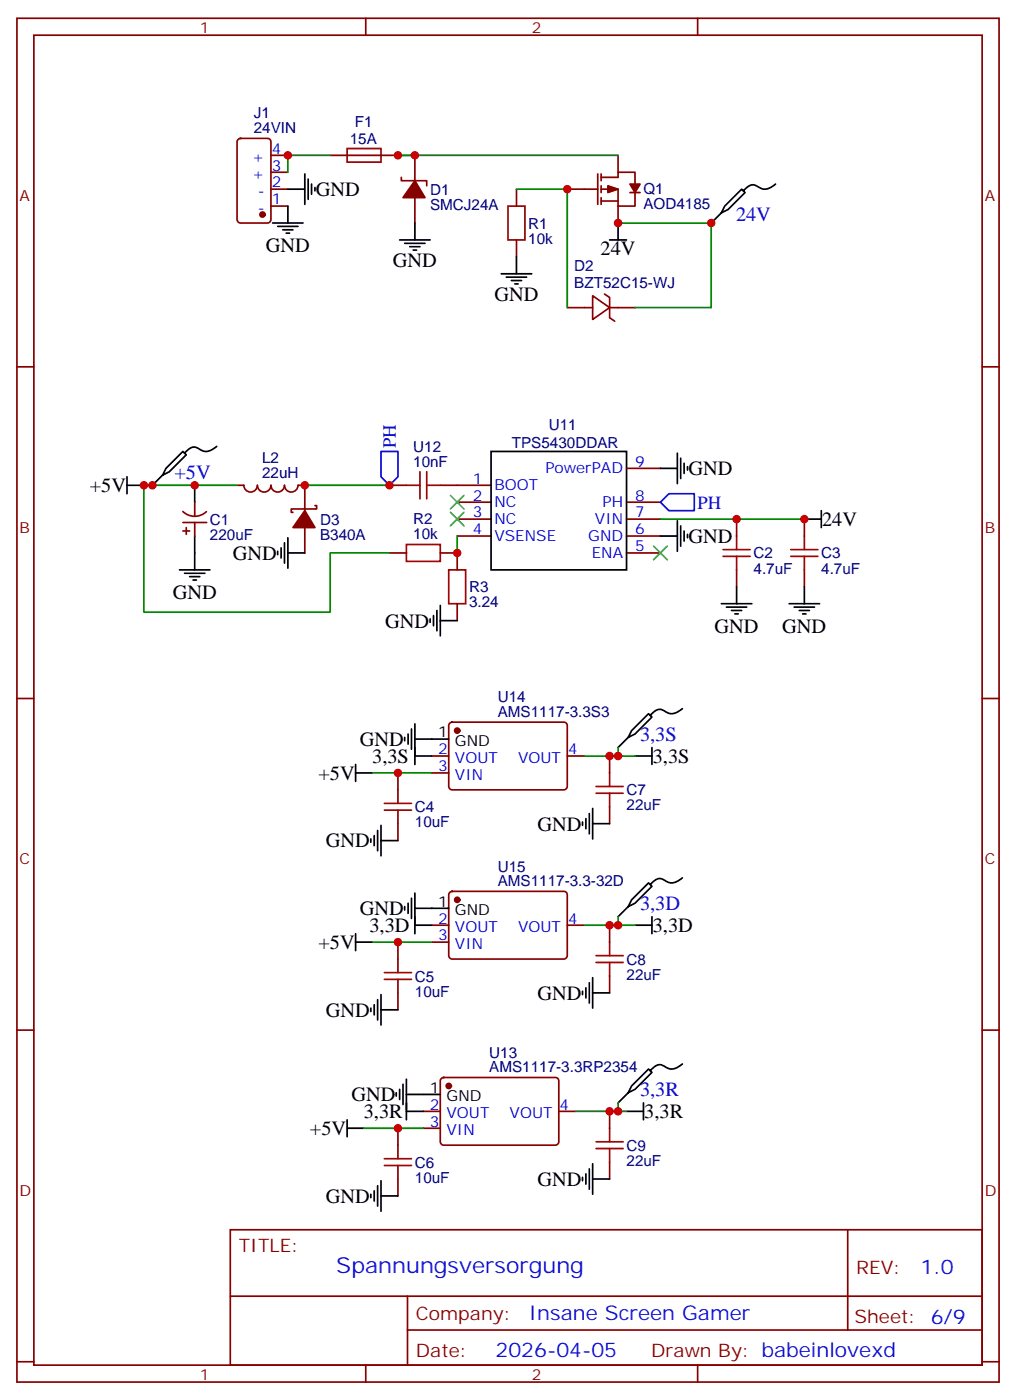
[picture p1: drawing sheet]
<svg xmlns="http://www.w3.org/2000/svg" width="212mm" height="292mm" viewBox="0 0 212 292" stroke-linecap="round" stroke-linejoin="round" font-family="sans-serif">
<g fill="none" stroke="#870000" stroke-width=".35">
<path d="M3.5 3.8h204.6v284.3h-204.6zM7.1 7.3h197.5v277.3h-197.5zM76.2 3.8v3.5M145.3 3.8v3.5M49.6 29.1l.5-.2h5.6a.71 .71 0 0 1 .7 .7v16.2a.76 .76 0 0 1-.7 .7h-5.6a.76 .76 0 0 1-.7-.7v-16.2zM56.4 39.4h3.6M56.4 35.9h3.6M56.4 32.4h3.6M68.8 32.4h14.1M83.6 37v.7h5.3v1M86.4 32.4v5.3M107.6 39.4v3.6"/>
<path d="M118.2 39.4h6.3M124.5 36.3v6.3M125.2 37h3.6v-1.1h3.5v2.5M125.2 39.4h3.6v3.6M125.2 36.3v1.4M125.2 38.7v1.4M128.8 32.4v3.5M56.4 43h3.6M86.4 41.2v5.3M107.6 50v3.6M125.2 41.9h3.6M125.2 41.2v1.4"/>
<path d="M128.8 43v3.5M131.2 40.1h2.1M132.3 40.1v2.9h-3.5M3.5 76.5h3.6M118.2 64.1h5.3M123.5 61.7l3.5 2.4-3.5 2.5zM125.9 61.3l1.1 .7v4.3l1.1 .7M127 64.1h5.3M204.6 76.5h3.5M130.5 97.6h7.1M38.1 106.6a3.5 3.5 0 0 0 4.9 .1M38.1 108.9h4.9"/>
<path d="M38.1 110.7h1.4M38.8 110v1.4M40.6 104.7v2.8M40.6 108.9v2.9M49.4 101.2h1.4M50.8 101.2a1.41 1.41 0 0 0 1.4 1.4 1.41 1.41 0 0 0 1.4-1.4M53.6 101.2a1.41 1.41 0 0 0 1.4 1.4 1.41 1.41 0 0 0 1.4-1.4M56.4 101.2a1.41 1.41 0 0 0 1.4 1.4 1.41 1.41 0 0 0 1.5-1.4M59.3 101.2a1.41 1.41 0 0 0 1.4 1.4 1.41 1.41 0 0 0 1.4-1.4h1.4v5.3M63.5 110v5.3M65.6 105.4h.4v.7h-5.3v.7h.3M81.1 101.2h3.6"/>
<path d="M81.1 115.3h3.6M91.7 101.2h10.6M91.7 115.3h3.5v3.5M95.2 104.7h7.1M95.2 108.2h7.1M95.2 111.8h7.1M130.5 104.7h7.1M130.5 108.2h7.1M130.5 111.8h7.1M130.5 115.3h7.1M153.5 108.2v3.6M153.5 118.8v3.5"/>
<path d="M167.6 108.2v3.6M167.6 118.8v3.5M95.2 125.9v3.5M3.5 145.6h3.6M90 157.6h3.5M93.7 150.8l.5-.2h23.3a.71 .71 0 0 1 .7 .7v12.7a.76 .76 0 0 1-.7 .7h-23.3a.76 .76 0 0 1-.7-.7v-12.7zM118.2 157.6h3.5M127 157.6v3.5M204.6 145.6h3.5M82.9 161.1v3.6M82.9 171.7v3.6M90 161.1h3.5"/>
<path d="M127 168.2v3.5M82.9 196.4v3.6M90 192.9h3.5M90 196.4h3.5M93.7 186l.5-.2h23.3a.71 .71 0 0 1 .7 .7v12.7a.76 .76 0 0 1-.7 .8h-23.3a.76 .76 0 0 1-.7-.8v-12.7zM118.2 192.9h3.5M127 192.9v3.5M3.5 214.8h3.6M82.9 207v3.5M127 203.5v3.5M204.6 214.8h3.5M82.9 235.2v3.6"/>
<path d="M88.2 231.7h3.5M88.2 235.2h3.5M92 224.9l.4-.3h23.3a.71 .71 0 0 1 .7 .8v12.7a.76 .76 0 0 1-.7 .7h-23.3a.76 .76 0 0 1-.7-.7v-12.7zM116.4 231.7h3.5M127 231.7v3.5M48 256.4h156.6v28.2h-156.6zM82.9 245.8v3.5M127 242.3v3.5M176.6 256.4v20.9M48 270.2h156.5M84.9 277.3h119.6M84.9 270.2v14.2"/>
<path d="M3.5 283.9h3.6M76.2 284.6v3.5M145.3 284.6v3.5M204.6 283.9h3.5"/>
</g>
<g fill="#870000" stroke="#870000" stroke-width=".35">
<path d="M86.4 37.7l2.1 3.5h-4.5z"/>
<path d="M126.6 38.7l2.2 .7-2.2 .7z"/>
<path d="M131.2 38.4h2.1l-1 1.7z"/>
<path d="M63.5 106.5l2.1 3.5h-4.6z"/>
<circle cx="54.7" cy="44.7" r=".53"/>
<circle cx="95.2" cy="152.3" r=".53"/>
<circle cx="95.2" cy="187.6" r=".53"/>
<circle cx="93.5" cy="226.4" r=".53"/>
</g>
<g fill="none" stroke="#a10000" stroke-width=".35">
<path d="M72.3 31h7.1v2.8h-7.1zM105.8 43h3.6v7h-3.6zM87.5 98.4v5.6M88.9 98.4v5.6M84.7 113.5h7v3.6h-7zM84.7 101.2h2.8M88.9 101.2h2.8M93.5 118.8h3.5v7.1h-3.5zM150.6 116h5.7M150.6 114.6h5.7M153.5 111.8v2.8M153.5 116v2.8"/>
<path d="M164.7 116h5.7M164.7 114.6h5.7M167.6 111.8v2.8M167.6 116v2.8M80.1 168.9h5.6M80.1 167.5h5.6M82.9 164.7v2.8M82.9 168.9v2.8M124.2 165.4h5.6M124.2 164h5.6M127 161.1v2.9M127 165.4v2.8"/>
<path d="M82.9 200v2.8M124.2 199.2h5.6M127 196.4v2.8M80.1 204.2h5.6M80.1 202.8h5.6M82.9 204.2v2.8M124.2 200.7h5.6M127 200.7v2.8M82.9 238.8v2.8M124.2 239.5h5.6M124.2 238.1h5.6M127 235.2v2.9"/>
<path d="M127 239.5v2.8M80.1 243h5.6M80.1 241.6h5.6M82.9 243v2.8"/>
</g>
<g fill="none" stroke="#000" stroke-width=".35">
<path d="M60 39.4h3.5M63.5 36.3v6.3M64.2 37.3v4.3M64.9 38.4v2.1M65.6 39.1v.7M161.6 38.4a2.8 2.8 0 0 1-3.2 .8l-.4-.2a1.69 1.69 0 0 0-2.4 .1l-.7 .7M56.8 46.5h6.3M57.9 47.2h4.2M58.9 47.9h2.1M59.6 48.6h.7M60 43v3.5M83.3 50h6.3"/>
<path d="M84.3 50.7h4.2M85.4 51.4h2.1M86.1 52.1h.7M86.4 46.5v3.5M104.4 57.1h6.4M105.5 57.8h4.2M106.5 58.5h2.2M107.2 59.2h.7M107.6 53.6v3.5M127 50h3.5M128.8 46.5v3.5M150.3 44.4l1.4-.7 3.5-3.6-.7-.7-3.5 3.6-.7 1.4-2.1 2.1"/>
<path d="M26.5 99.4v3.5M33.9 99.1l1.4-.7 3.5-3.6-.7-.7-3.5 3.5-.7 1.5-2.2 2.1M45.2 93.1a2.8 2.8 0 0 1-3.3 .8l-.4-.3a1.69 1.69 0 0 0-2.3 .2l-.7 .7M102.3 94.1h28.2v24.7h-28.2zM137.6 97.6h3.5M141.1 94.5v6.3M141.8 95.5v4.3M142.5 96.6v2.1M143.2 97.3v.7M26.5 101.2h3.5M37.4 118.8h6.3M38.5 119.5h4.2"/>
<path d="M40.6 101.2v3.5M40.6 111.8v7M57.9 114.9v.7M58.6 114.2v2.1M59.3 113.2v4.2M60 112.1v6.4M60 115.3h3.5M137.6 111.8h3.5M141.1 108.6v6.3M141.8 109.6v4.3M142.5 110.7v2.1M143.2 111.4v.7"/>
<path d="M167.6 108.2h3.5M171.1 106.5v3.5M39.5 120.2h2.1M40.2 120.9h.7M89.6 129v.8M90.3 128.3v2.2M91 127.3v4.2M91.7 129.4h3.5M91.7 126.2v6.4M150.3 125.9h6.3M151.3 126.6h4.3M152.4 127.3h2.1"/>
<path d="M153.1 128h.7M153.5 122.3v3.6M164.4 125.9h6.3M165.5 126.6h4.2M166.5 127.3h2.1M167.2 128h.7M167.6 122.3v3.6M74.1 159.4v3.5M84.3 153.7v.7M85 153v2.2M85.7 152v4.2M86.4 154.1h7.1"/>
<path d="M86.4 150.9v8.5M86.4 157.6h3.6M130.9 153.7l1.4-.7 3.5-3.5-.7-.7-3.5 3.5-.7 1.4-2.1 2.2M132.3 157.6h3.5M135.8 155.9v3.5M142.2 147.7a2.8 2.8 0 0 1-3.2 .9l-.4-.3a1.69 1.69 0 0 0-2.4 .1l-.7 .8M74.1 161.1h3.5M77.3 174.9v.7M78 174.2v2.1M78.7 173.1v4.3M79.4 175.3h3.5M79.4 172.1v6.3"/>
<path d="M121.4 171.4v.7M122.1 170.7v2.1M122.8 169.6v4.2M123.5 171.7h3.5M123.5 168.6v6.3M74.1 196.4h3.5M74.1 194.7v3.5M84.3 189v.7M85 188.3v2.1M85.7 187.3v4.2M86.4 189.4h7.1M86.4 186.2v8.5"/>
<path d="M86.4 192.9h3.6M130.9 189l1.4-.7 3.5-3.5-.7-.7-3.5 3.5-.7 1.4-2.1 2.1M132.3 192.9h3.5M135.8 191.1v3.6M142.2 183a2.8 2.8 0 0 1-3.2 .8l-.4-.2a1.69 1.69 0 0 0-2.4 .1l-.7 .7M77.3 210.2v.7M78 209.5v2.1M78.7 208.4v4.3M79.4 207.4v6.3M79.4 210.5h3.5M121.4 206.7v.7M122.1 206v2.1"/>
<path d="M122.8 204.9v4.2M123.5 203.8v6.4M123.5 207h3.5M72.3 235.2h3.5M72.3 233.5v3.5M82.5 227.8v.7M83.3 227.1v2.1M84 226.1v4.2M84.7 228.2h7M84.7 231.7h3.5M84.7 225v8.5M130.5 231.7h3.6"/>
<path d="M130.9 227.8l1.4-.7 3.5-3.5-.7-.7-3.5 3.5-.7 1.4-2.1 2.1M134.1 229.9v3.6M142.2 221.8a2.8 2.8 0 0 1-3.2 .8l-.4-.2a1.69 1.69 0 0 0-2.4 .1l-.7 .7M77.3 249v.7M78 248.3v2.1M78.7 247.2v4.3M79.4 246.2v6.3M79.4 249.3h3.5M121.4 245.5v.7M122.1 244.8v2.1M122.8 243.7v4.2M123.5 242.6v6.4"/>
<path d="M123.5 245.8h3.5"/>
</g>
<path d="M79.4 94.1h3.5v5.3l-1.8 1.8-1.7-1.8zM137.6 104.7l1.7-1.8h5.3v3.6h-5.3z" fill="none" stroke="#00f" stroke-width=".35"/>
<g fill="none" stroke="#008700" stroke-width=".35">
<path d="M68.8 32.4h-8.8v3.5M82.9 32.4h45.9M107.6 39.4h10.6v24.7M128.8 46.5h19.4v17.6h-15.9M49.4 101.2h-19.4v26.4h38.8v-12.3h12.3M63.5 101.2h17.6M95.2 111.8v3.5M137.6 108.2h30M121.7 157.6h10.6M128.8 155.9v1.7M77.6 161.1h12.4M77.6 196.4h12.4"/>
<path d="M121.7 192.9h10.6M128.8 191.1v1.8M75.8 235.2h12.4M119.9 231.7h10.6M128.8 229.9v1.8"/>
</g>
<g fill="#c00">
<circle cx="60" cy="32.4" r=".88"/>
<circle cx="86.4" cy="32.4" r=".88"/>
<circle cx="118.2" cy="39.4" r=".88"/>
<circle cx="128.8" cy="46.5" r=".88"/>
<circle cx="82.9" cy="32.4" r=".88"/>
<circle cx="95.3" cy="115.3" r=".88"/>
<circle cx="81.1" cy="101.2" r=".88"/>
<circle cx="63.5" cy="101.2" r=".88"/>
<circle cx="40.6" cy="101.2" r=".88"/>
<circle cx="30" cy="101.2" r=".88"/>
<circle cx="167.6" cy="108.2" r=".88"/>
<circle cx="153.5" cy="108.2" r=".88"/>
<circle cx="82.9" cy="161.1" r=".88"/>
<circle cx="82.9" cy="196.4" r=".88"/>
<circle cx="82.9" cy="235.2" r=".88"/>
<circle cx="127" cy="157.6" r=".88"/>
<circle cx="127" cy="192.9" r=".88"/>
<circle cx="127" cy="231.7" r=".88"/>
<circle cx="31.8" cy="101.2" r=".88"/>
<circle cx="128.8" cy="231.7" r=".88"/>
<circle cx="128.8" cy="192.9" r=".88"/>
<circle cx="128.8" cy="157.6" r=".88"/>
<circle cx="148.2" cy="46.5" r=".88"/>
</g>
<path d="M93.8 103.3l2.9 2.8M93.8 106.8l2.9 2.8M96.7 103.3l-2.9 2.8M96.7 106.8l-2.9 2.8M136.2 113.9l2.8 2.8M139 113.9l-2.8 2.8" fill="none" stroke="#3c3" stroke-width=".35"/>
<text font-size="4.6" fill="#00f" x="70.1" y="265.4">Spannungsversorgung</text>
<g font-size="4.2">
<text x="65.8" y="40.9">GND</text>
<text x="55.4" y="52.6">GND</text>
<text x="125.1" y="53.2">24V</text>
<text x="81.8" y="55.7">GND</text>
<text x="103" y="62.7">GND</text>
<text x="143.4" y="99.1">GND</text>
<text x="18.7" y="102.6">+5V</text>
<text x="143.4" y="113.2">GND</text>
<text x="171.3" y="109.7">24V</text>
<text x="48.5" y="116.7">GND</text>
<text x="36" y="124.9">GND</text>
<text x="80.3" y="130.8">GND</text>
<text x="148.9" y="132">GND</text>
<text x="163" y="132">GND</text>
<text x="75" y="155.5">GND</text>
<text x="77.5" y="159">3,3S</text>
<text x="136" y="159">3,3S</text>
<text x="66.3" y="162.6">+5V</text>
<text x="112" y="173.2">GND</text>
<text x="67.9" y="176.7">GND</text>
<text x="75" y="190.8">GND</text>
<text x="66.3" y="197.9">+5V</text>
<text x="77" y="194.3">3,3D</text>
<text x="136" y="194.3">3,3D</text>
<text x="112" y="208.4">GND</text>
<text x="67.9" y="212">GND</text>
<text x="73.2" y="229.6">GND</text>
<text x="75.8" y="233.1">3,3R</text>
<text x="134.2" y="233.1">3,3R</text>
<text x="64.6" y="236.7">+5V</text>
<text x="67.9" y="250.8">GND</text>
<text x="112" y="247.3">GND</text>
</g>
<g font-size="4.2" fill="#00f">
<text x="153.3" y="46.2">24V</text>
<text x="36.3" y="99.8">+5V</text>
<text x="133.3" y="154.4">3,3S</text>
<text x="133.3" y="189.7">3,3D</text>
<text x="133.3" y="228.5">3,3R</text>
<text x="191.8" y="265.7">1.0</text>
<text x="110.2" y="275.2">Insane Screen Gamer</text>
<text x="103.2" y="283">2026-04-05</text>
</g>
<g font-size="3.9" fill="#00f">
<text x="82.5" y="93.4" transform="rotate(-90 82.5 93.4)">PH</text>
<text x="145.3" y="106.1">PH</text>
</g>
<g font-size="3.9" fill="#800">
<text x="49.7" y="261">TITLE:</text>
<text x="178.4" y="265.7">REV:</text>
<text x="86.6" y="275.2">Company:</text>
<text x="178" y="275.8">Sheet: 6/9</text>
<text x="86.6" y="282.9">Date:</text>
<text x="135.7" y="282.9">Draw</text>
<text x="145.8" y="282.9">n By: babeinlovexd</text>
</g>
<g font-size="3.2" fill="#800">
<text x="41.6" y="6.8">1</text>
<text x="110.8" y="6.8">2</text>
<text x="4.1" y="41.9">A</text>
<text x="205.1" y="41.9">A</text>
<text x="4.1" y="111.1">B</text>
<text x="205.1" y="111.1">B</text>
<text x="4.1" y="180.2">C</text>
<text x="205.1" y="180.2">C</text>
<text x="4.1" y="249.3">D</text>
<text x="205.1" y="249.3">D</text>
<text x="41.6" y="287.6">1</text>
<text x="110.8" y="287.6">2</text>
</g>
<g font-size="3.2" fill="#000080">
<text x="52.9" y="27.8">24VIN</text>
<text x="52.9" y="24.7">J1</text>
<text x="73.9" y="26.5">F1</text>
<text x="72.9" y="30">15A</text>
<text x="89.6" y="40.6">D1</text>
<text x="134.1" y="40.5">Q1</text>
<text x="89.6" y="43.7">SMCJ24A</text>
<text x="110.1" y="47.7">R1</text>
<text x="134.1" y="43.7">AOD4185</text>
<text x="110.1" y="50.8">10k</text>
<text x="119.6" y="56.4">D2</text>
<text x="119.6" y="60">BZT52C15-WJ</text>
<text x="114.3" y="89.7">U11</text>
<text x="86.1" y="94.2">U12</text>
<text x="106.6" y="93.5">TPS5430DDAR</text>
<text x="54.6" y="99.6">22uH</text>
<text x="54.6" y="96.5">L2</text>
<text x="86.1" y="97.3">10nF</text>
<text x="43.7" y="112.5">220uF</text>
<text x="43.7" y="109.4">C1</text>
<text x="66.7" y="112.5">B340A</text>
<text x="66.7" y="109.4">D3</text>
<text x="86.1" y="112.5">10k</text>
<text x="86.1" y="109.3">R2</text>
<text x="157" y="119.6">4.7uF</text>
<text x="157" y="116.4">C2</text>
<text x="171.1" y="119.6">4.7uF</text>
<text x="171.1" y="116.4">C3</text>
<text x="97.7" y="123.5">R3</text>
<text x="97.7" y="126.6">3.24</text>
<text x="103.7" y="149.4">AMS1117-3.3S3</text>
<text x="103.7" y="146.4">U14</text>
<text x="130.5" y="165.9">C7</text>
<text x="86.4" y="172.5">10uF</text>
<text x="86.4" y="169.4">C4</text>
<text x="130.5" y="169">22uF</text>
<text x="103.7" y="184.7">AMS1117-3.3-32D</text>
<text x="103.7" y="181.7">U15</text>
<text x="130.5" y="201.1">C8</text>
<text x="86.4" y="207.8">10uF</text>
<text x="86.4" y="204.7">C5</text>
<text x="130.5" y="204.3">22uF</text>
<text x="101.9" y="220.5">U13</text>
<text x="101.9" y="223.5">AMS1117-3.3RP2354</text>
<text x="130.5" y="239.9">C9</text>
<text x="86.4" y="243.5">C6</text>
<text x="130.5" y="243.1">22uF</text>
<text x="86.4" y="246.6">10uF</text>
</g>
<g font-size="3.2" fill="#00f">
<text x="52.5" y="33.8">+</text>
<text x="56.6" y="35.6">3</text>
<text x="56.6" y="32">4</text>
<text x="52.5" y="37.3">+</text>
<text x="53.7" y="40.9">-</text>
<text x="56.6" y="39.1">2</text>
<text x="53.7" y="44.4">-</text>
<text x="56.6" y="42.6">1</text>
<text x="98.5" y="100.8">1</text>
<text x="113.6" y="98.7">Pow</text>
<text x="120.1" y="98.7">erPAD</text>
<text x="132.3" y="97.3">9</text>
<text x="98.5" y="104.4">2</text>
<text x="98.5" y="107.9">3</text>
<text x="103" y="102.2">BOOT</text>
<text x="103" y="105.8">NC</text>
<text x="125.5" y="105.8">PH</text>
<text x="132.3" y="107.9">7</text>
<text x="132.3" y="104.4">8</text>
<text x="98.5" y="111.4">4</text>
<text x="103" y="109.3">NC</text>
<text x="103" y="112.8">VSENSE</text>
<text x="122.5" y="112.8">GND</text>
<text x="123.9" y="109.3">VIN</text>
<text x="132.3" y="111.4">6</text>
<text x="123.3" y="116.3">ENA</text>
<text x="132.3" y="114.9">5</text>
<text x="91.3" y="157.3">2</text>
<text x="91.3" y="160.8">3</text>
<text x="94.8" y="159">VOUT</text>
<text x="107.9" y="159">VOUT</text>
<text x="118.4" y="157.3">4</text>
<text x="94.8" y="162.6">VIN</text>
<text x="91.3" y="192.5">2</text>
<text x="91.3" y="196.1">3</text>
<text x="94.8" y="194.3">VOUT</text>
<text x="94.8" y="197.8">VIN</text>
<text x="107.9" y="194.3">VOUT</text>
<text x="118.4" y="192.5">4</text>
<text x="89.5" y="231.4">2</text>
<text x="93" y="233.1">VOUT</text>
<text x="106.2" y="233.1">VOUT</text>
<text x="116.6" y="231.4">4</text>
<text x="89.5" y="234.9">3</text>
<text x="93" y="236.6">VIN</text>
</g>
<g font-size="3.2">
<text x="91.3" y="153.7">1</text>
<text x="94.8" y="155.5">GND</text>
<text x="91.3" y="189">1</text>
<text x="94.8" y="190.8">GND</text>
<text x="89.5" y="227.8">1</text>
<text x="93" y="229.6">GND</text>
</g>
</svg>
